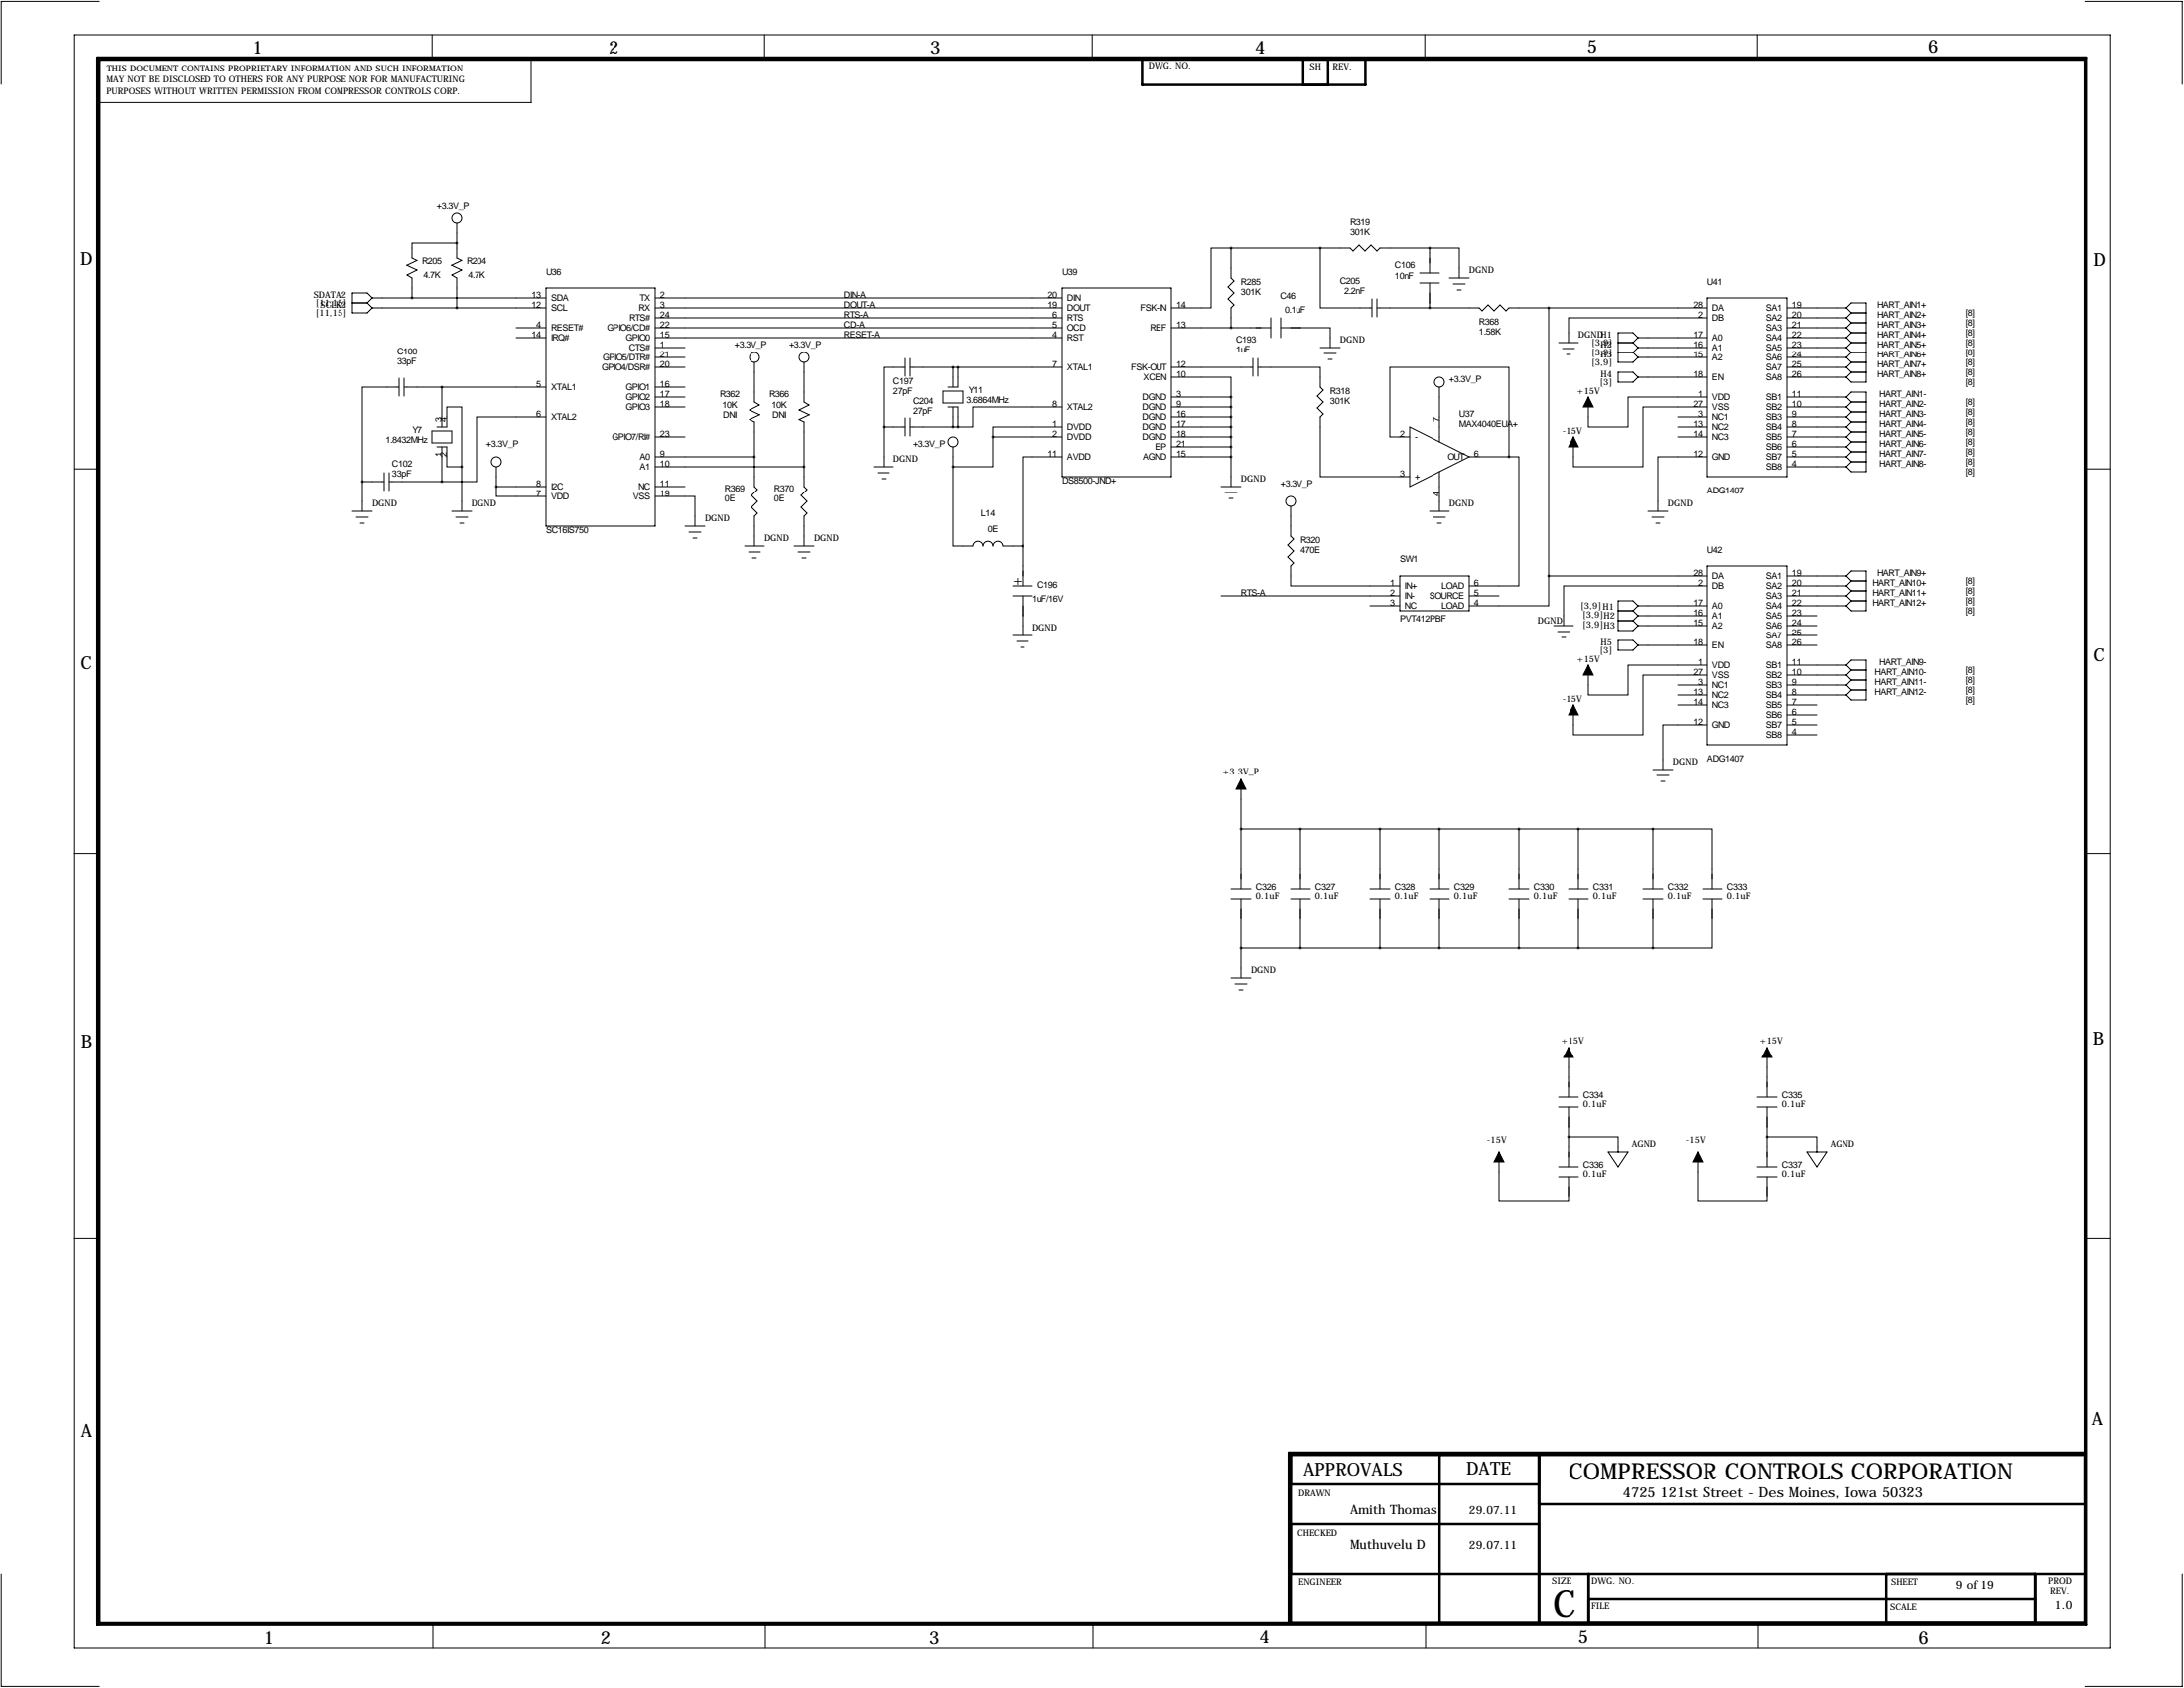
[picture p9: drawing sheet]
<svg xmlns="http://www.w3.org/2000/svg" width="559mm" height="432mm" viewBox="0 0 559 432" stroke-linecap="round" stroke-linejoin="round" font-family="sans-serif">
<g fill="none" stroke="#000" stroke-width=".25">
<path d="M19.1 8.9h520.7v412.7h-520.7zM25.5 .4h-25.2v21.2M110.5 8.9v6.3M143.1 15.2h-7.2v11.1h-110.9M195.6 8.9v6.3M279.5 8.9v6.3M364.5 8.9v6.3M449.6 8.9v6.3M533.5 .4h24.8v21.2M116.8 57.1v8.9l1.3 .6-2.6 1.3 2.6 1.2-2.5 1.3 1.2 .7v7.6M90.2 77.5h3.8M94 77.5l1.2 1.2"/>
<path d="M95.2 76.2h44.5M95.2 78.7h44.5M95.2 76.2l-1.2 1.3M95.2 76.2l-1.2-1.3h-3.8v5.1h3.8l1.2-1.3M116.8 62.2h-11.4v3.8l1.3 .6-2.6 1.3 2.6 1.2-2.6 1.3 1.3 .7v5.1M139.7 73.7h27.9v60.9h-27.9zM167.6 76.2h104.2M167.6 78.7h104.2M271.8 73.7h27.9v48.2h-27.9zM315 63.5h-5.1v15.2h-10.2M315 63.5h30.4l.8 .8 1.5-1.6 1.5 1.6 1.6-1.6 1.5 1.6 .8-.8h12.7M315 63.5v7.6l.7 .8-1.5 1.5 1.5 1.5-1.5 1.6 1.5 1.5-.7 .7v5.1"/>
<path d="M337.8 63.5v15.2h13.2M351 76.5v4.5M352.3 78.7h26.2l.7 .8 1.5-1.5 1.6 1.5 1.5-1.5 1.5 1.5 .8-.8h50.8M352.3 76.5v4.5M363.2 69.8h5.1M363.2 72.4h5.1M365.8 63.5h7.6v7.6M365.8 63.5v6.3M365.8 72.4v6.3M370.8 71.1h5.1M371.9 72.6h3M372.9 74.2h1"/>
<path d="M396.2 78.7v68.6M436.9 76.2h20.3v45.7h-20.3zM457.2 78.7h15.2M472.4 78.7l1.3-1.2h3.8v20.3h-3.8l-1.3-1.3M472.4 78.7l1.3 1.3M102.1 99.1h-9.4v24.1M102.1 96.8v4.5M103.4 99.1h36.3M103.4 96.8v4.5M113 99.1v10.1M132.1 83.8h7.6M132.1 86.4h7.6"/>
<path d="M167.6 91.4h7.7M167.6 88.9h7.7M167.6 83.8h104.2M167.6 81.3h104.2M167.6 99.1h7.7M167.6 86.4h104.2M167.6 94h7.7M193 92.7v10.2l1.3 .7-2.5 1.3 2.6 1.2-2.6 1.2 1.2 .6v16.6l.8 .7-1.5 1.5 1.5 1.6-1.5 1.5 1.5 1.5-.8 .8v7.6M205.7 92.7v10.2l1.3 .7-2.5 1.3 2.6 1.2-2.6 1.2 1.2 .6v16.6l.8 .7-1.5 1.5 1.5 1.6-1.5 1.5 1.5 1.5-.8 .8v7.6M231.6 94h-5.5v15.2M231.6 91.7v4.6M232.9 94h38.9"/>
<path d="M232.9 91.7v4.6M243.8 94v5.1M245.1 94v5.1h-2.5M299.7 96.5h15.3v5.1M299.7 83.8h25.4M299.7 94h20.8M320.5 91.7v4.6M321.8 94h16v5.1l.8 .7-1.5 1.5 1.5 1.6-1.5 1.5 1.5 1.5-.8 .8v15.2h22.9M321.8 91.7v4.6M325.1 81.3v5.1M327.7 83.8h12.7v5.1M327.7 81.3v5.1"/>
<path d="M337.8 88.9h5.1M338.8 90.4h3.1M339.9 91.9h1M368.3 99.1v13.9M398.8 87.6h5.1M399.8 89.2h3M400.8 90.7h1M414 87.6h3.8M414 90.2h3.8M414 95.2h3.8l1.3 1.3-1.3 1.3h-3.8zM417.8 87.6l1.3 1.3M417.8 90.2l1.3 1.2"/>
<path d="M419.1 91.4h17.8M419.1 88.9h17.8M419.1 86.4h17.8M419.1 96.5h17.8M419.1 86.4l-1.3-1.3h-3.8v7.6h3.8l1.3-1.3M419.1 88.9l-1.3 1.3M419.1 86.4l-1.3 1.2M436.9 81.3h-35.6v6.3M457.2 91.4h15.2M457.2 88.9h15.2M457.2 83.8h15.2M457.2 81.3h15.2"/>
<path d="M457.2 86.4h15.2M457.2 94h15.2M457.2 96.5h15.2M472.4 81.3l1.3 1.3M472.4 83.8l1.3 1.3M472.4 86.4l1.3 1.2M472.4 88.9l1.3 1.3M472.4 91.4l1.3 1.3M472.4 94l1.3 1.2M473.7 80h3.8M473.7 82.6h3.8M473.7 80l-1.3 1.3"/>
<path d="M473.7 85.1h3.8M473.7 82.6l-1.3 1.2M473.7 87.6h3.8M473.7 85.1l-1.3 1.3M473.7 90.2h3.8M473.7 87.6l-1.3 1.3M473.7 92.7h3.8M473.7 90.2l-1.3 1.2M473.7 95.2h3.8M473.7 92.7l-1.3 1.3M473.7 95.2l-1.3 1.3M19.2 119.9h6.4"/>
<path d="M110.5 110.2h5.1v3.1h-5.1zM111.8 109.2h2.5v-5.1h3.8v15.3M111.8 114.3h2.5v5.1h3.8M113 114.3v8.9M118.1 119.4v11.4M127 119.4v5.1M139.7 106.7h-17.8v16.5h-8.9M167.6 116.8h25.4M167.6 119.4h38.1M167.6 111.8h7.7M167.6 101.6h7.7M167.6 104.1h7.7"/>
<path d="M223.5 119.4h5.1M226.1 109.2h5.5M226.1 109.2v10.2M231.6 106.9v4.6M232.9 109.2h12.2M232.9 106.9v4.6M241.3 100.1h5.1v3h-5.1zM242.6 104.1h2.5v5.1M243.8 119.4v20.3h5.1a1.27 1.27 0 0 1 1.3-1.2 1.27 1.27 0 0 1 1.3 1.2 1.27 1.27 0 0 1 1.2-1.2 1.27 1.27 0 0 1 1.3 1.2 1.27 1.27 0 0 1 1.3-1.2 1.27 1.27 0 0 1 1.2 1.2h5.1M243.8 104.1v5.1M243.8 114.3v5.1M254 111.8v7.6h-10.2"/>
<path d="M254 111.8h17.8M271.8 109.2h-17.8v2.6M271.8 116.8h-10.2v22.9M271.8 104.1h-22.9v5.1h-3.8M299.7 106.7h15.3M299.7 116.8h15.3M299.7 111.8h15.3M299.7 101.6h15.3M299.7 104.1h15.3M299.7 109.2h15.3M299.7 114.3h15.3M315 101.6v22.9"/>
<path d="M360.7 111.8h-5.1v-17.8h30.5v22.8M360.7 109.2l15.2 7.6-15.2 7.7zM375.9 116.8h10.2M386.1 116.8h2.5v33.1h-12.7M406.4 101.6v7.6h10.2v-7.6h20.3M429.3 106.7h7.6M429.3 111.8h7.6M429.3 109.2h7.6M436.9 104.1h-16.5v15.3h-17.8v-7.6M436.9 116.8h-12.7v14M457.2 106.7h15.2M457.2 116.8h15.2"/>
<path d="M457.2 119.4h15.2M457.2 111.8h15.2M457.2 101.6h15.2M457.2 104.1h15.2M457.2 109.2h15.2M457.2 114.3h15.2M472.4 101.6l1.3-1.3h3.8v20.3h-3.8l-1.3-1.2M472.4 101.6l1.3 1.3M472.4 104.1l1.3 1.3M472.4 106.7l1.3 1.2M472.4 109.2l1.3 1.3M472.4 111.8l1.3 1.2"/>
<path d="M472.4 114.3l1.3 1.3M472.4 116.8l1.3 1.3M473.7 102.9h3.8M473.7 105.4h3.8M473.7 102.9l-1.3 1.2M473.7 107.9h3.8M473.7 105.4l-1.3 1.3M473.7 110.5h3.8M473.7 107.9l-1.3 1.3M473.7 113h3.8M473.7 110.5l-1.3 1.3M473.7 115.6h3.8"/>
<path d="M473.7 113l-1.3 1.3M473.7 118.1h3.8M473.7 115.6l-1.3 1.2M473.7 118.1l-1.3 1.3M533.4 119.9h6.4M90.2 130.8h5M91.2 132.3h3M92.2 133.9h1M92.7 123.2h5.6M92.7 123.2v7.6M98.3 120.9v4.6M99.6 123.2h13.4"/>
<path d="M99.6 120.9v4.6M115.6 130.8h5M116.6 132.3h3M117.6 133.9h1M127 124.5v2.5h12.7M127 124.5h12.7M167.6 127h10.2v7.6M167.6 124.5h7.7M175.3 134.6h5M176.3 136.1h3M177.3 137.7h1M190.5 139.7h5.1"/>
<path d="M203.2 139.7h5.1M224.5 120.9h3.1M225.6 122.4h1M261.6 139.7v10.2M312.4 124.5h5.1M313.4 126h3.1M314.5 127.5h1M330.2 129.5v7.7l.8 .7-1.6 1.5 1.6 1.6-1.6 1.5 1.6 1.5-.8 .8v5.1h27.9M365.8 130.8h5M366.8 132.3h3M367.8 133.9h1M368.3 120.6v10.2"/>
<path d="M421.6 130.8h5.1M422.7 132.3h3M423.7 133.9h1M191.5 141.2h3.1M192.5 142.7h1M204.2 141.2h3.1M205.2 142.7h1M259.1 149.9h5.1M259.1 152.4h5.1M261.6 152.4v10.2M312.4 152.4h45.7M350.5 154.9h7.6"/>
<path d="M358.1 147.3h17.8v8.9h-17.8zM375.9 152.4h7.6M396.2 147.3v7.6h-20.3M396.2 147.3h40.7M414 156.2h3.8M414 158.8h3.8M417.8 156.2l1.3 1.3M417.8 158.8l1.3 1.2M419.1 154.9h17.8M419.1 157.5h17.8M419.1 154.9l-1.3-1.2h-3.8v7.6h3.8l1.3-1.3M419.1 154.9l-1.3 1.3"/>
<path d="M419.1 157.5l-1.3 1.3M436.9 149.9h-36.9v10.1M436.9 144.8h20.3v45.7h-20.3zM457.2 147.3h15.2M457.2 149.9h15.2M457.2 154.9h15.2M457.2 152.4h15.2M457.2 157.5h7.6M472.4 147.3l1.3-1.3h3.8v10.2h-3.8l-1.3-1.3M472.4 147.3l1.3 1.3M472.4 149.9l1.3 1.2M472.4 152.4l1.3 1.3"/>
<path d="M473.7 148.6h3.8M473.7 151.1h3.8M473.7 148.6l-1.3 1.3M473.7 153.7h3.8M473.7 151.1l-1.3 1.3M473.7 153.7l-1.3 1.2M259.1 162.6h5.1M260.1 164.1h3M261.1 165.6h1M397.5 160h5.1M398.5 161.5h3.1M399.5 163.1h1.1"/>
<path d="M406.4 170.2v7.6h10.2v-7.6h20.3M414 163.8h3.8l1.3 1.3-1.3 1.3h-3.8zM419.1 165.1h17.8M419.1 160h17.8M429.3 175.3h7.6M429.3 177.8h7.6M436.9 172.7h-16.5v15.3h-17.8v-7.7M457.2 165.1h7.6M457.2 170.2h15.2M457.2 160h7.6M457.2 162.6h7.6M457.2 172.7h15.2"/>
<path d="M457.2 175.3h15.2M457.2 177.8h15.2M472.4 170.2l1.3-1.3h3.8v10.2h-3.8l-1.3-1.3M472.4 170.2l1.3 1.2M472.4 172.7l1.3 1.3M472.4 175.3l1.3 1.2M473.7 171.4h3.8M473.7 174h3.8M473.7 171.4l-1.3 1.3M473.7 176.5h3.8M473.7 174l-1.3 1.3M473.7 176.5l-1.3 1.3"/>
<path d="M317.5 199.4v27.9M422.9 196.8h5.1M423.9 198.4h3.1M424.9 199.9h1.1M429.3 180.3h7.6M436.9 185.4h-11.5v11.4M457.2 185.4h7.6M457.2 180.3h7.6M457.2 182.9h7.6M457.2 188h7.6M19 218.3h6.5M317.5 212.1h105.4"/>
<path d="M332.7 212.1v15.2M353.1 212.1v15.2M368.3 212.1v15.2M388.6 212.1v15.2M403.9 212.1v15.2M422.9 212.1h15.2v15.2M422.9 212.1v15.2M533.3 218.3h6.4M315 227.3h5M315 229.9h5M317.5 229.9v20.3M330.2 227.3h5.1"/>
<path d="M330.2 229.9h5.1M332.7 229.9v12.7M350.5 227.3h5.1M350.5 229.9h5.1M353.1 229.9v12.7M365.8 227.3h5M365.8 229.9h5M368.3 229.9v12.7M386.1 227.3h5.1M386.1 229.9h5.1M388.6 229.9v12.7M401.3 227.3h5.1"/>
<path d="M401.3 229.9h5.1M403.9 229.9v12.7M420.4 227.3h5M420.4 229.9h5M422.9 229.9v12.7M435.6 227.3h5.1M435.6 229.9h5.1M438.1 229.9v12.7h-15.2M315 250.2h5M316 251.7h3M317 253.2h1M317.5 242.6h35.6"/>
<path d="M353.1 242.6h15.2M368.3 242.6h20.3M388.6 242.6h34.3M401.3 268v12.7M452.1 268v12.7M383.5 294.6v12.7h17.8v-6.3M398.8 280.7h5.1M398.8 283.2h5.1M398.8 298.4h5.1M401.3 290.8h12.7v3.8M401.3 283.2v15.2M411.5 294.6h5.1l-2.6 3.8z"/>
<path d="M434.3 294.6v12.7h17.8v-6.3M449.6 280.7h5.1M449.6 283.2h5.1M449.6 298.4h5.1M452.1 290.8h12.7v3.8M452.1 283.2v15.2M462.3 294.6h5.1l-2.6 3.8zM19 316.8h6.5M398.8 301h5.1M449.6 301h5.1M533.3 316.8h6.4M.3 402.6v28.8h25.2"/>
<path d="M110.7 415.3v6.3M195.8 415.3v6.3M279.7 415.3v6.3M364.7 415.3v6.3M449.8 415.3v6.3M558.3 402.6v28.8h-24.8"/>
<circle cx="116.8" cy="55.9" r="1.27"/>
<circle cx="193" cy="91.4" r="1.27"/>
<circle cx="205.7" cy="91.4" r="1.27"/>
<circle cx="368.3" cy="97.8" r="1.27"/>
<circle cx="127" cy="118.1" r="1.27"/>
<circle cx="243.8" cy="113" r="1.27"/>
<circle cx="330.2" cy="128.3" r="1.27"/>
</g>
<g fill="none" stroke="#000" stroke-width=".63">
<path d="M24.9 14.7h508.8v401h-508.8zM25.5 15.2h508v400.1h-508zM292.2 15h57.2v6.7h-57.2zM333.5 21.7v-6.7h6.3v6.7M330.3 379.7h63.5M368.4 372.1v43.2M393.8 372.1v43.2M533.5 372.1h-203.2v43.2M533.5 371.6h-203.8v43.7M330.3 389.9h63.5M393.8 384.8h139.7M330.3 402.6h203.2"/>
<path d="M406.5 402.6v12.7M406.5 408.9h114.3M482.7 402.6v12.7M520.8 402.6v12.7"/>
</g>
<path d="M402.6 111.8l1.3 2.5h-2.6zM406.4 101.6l1.3 2.5h-2.6zM406.4 170.2l1.3 2.5h-2.6zM317.5 199.4l1.3 2.5h-2.6zM402.6 180.3l1.3 2.6h-2.6zM401.3 268l1.3 2.5h-2.6zM452.1 268l1.3 2.5h-2.6zM383.5 294.6l1.3 2.6h-2.5zM434.3 294.6l1.3 2.6h-2.5z" fill="#000" stroke="#000" stroke-width=".25"/>
<path d="M243.8 94a.05 .05 0 0 0 .1 0 .05 .05 0 0 0-.1 0zM314.9 83.8a.05 .05 0 0 0 .1 0 .05 .05 0 0 0-.1 0zM314.9 63.5a.05 .05 0 0 0 .1 0 .05 .05 0 0 0-.1 0zM365.7 78.7a.05 .05 0 0 0 .1 0 .05 .05 0 0 0-.1 0zM205.7 119.4a.05 .05 0 0 0 .1 0 .05 .05 0 0 0-.1 0zM243.8 109.2a.05 .05 0 0 0 .1 0 .05 .05 0 0 0-.1 0zM193 116.8a.05 .05 0 0 0 .1 0 .05 .05 0 0 0-.1 0zM314.9 111.8a.05 .05 0 0 0 .1 0 .05 .05 0 0 0-.1 0zM314.9 116.8a.05 .05 0 0 0 .1 0 .05 .05 0 0 0-.1 0zM314.9 106.7a.05 .05 0 0 0 .1 0 .05 .05 0 0 0-.1 0zM314.9 104.1a.05 .05 0 0 0 .1 0 .05 .05 0 0 0-.1 0zM314.9 109.2a.05 .05 0 0 0 .1 0 .05 .05 0 0 0-.1 0zM314.9 101.6a.05 .05 0 0 0 .1 0 .05 .05 0 0 0-.1 0zM243.8 119.4a.05 .05 0 0 0 .1 0 .05 .05 0 0 0-.1 0zM365.7 63.5a.05 .05 0 0 0 .1 0 .05 .05 0 0 0-.1 0zM226 109.2a.05 .05 0 0 0 .1 0 .05 .05 0 0 0-.1 0zM396.2 78.7a.05 .05 0 0 0 .1 0 .05 .05 0 0 0-.1 0zM396.2 147.3a.05 .05 0 0 0 .1 0 .05 .05 0 0 0-.1 0zM113 99.1a.05 .05 0 0 0 .1 0 .05 .05 0 0 0-.1 0zM113 123.2a.05 .05 0 0 0 .1 0 .05 .05 0 0 0-.1 0zM116.8 62.2a.05 .05 0 0 0 .1 0 .05 .05 0 0 0-.1 0zM116.8 78.7a.05 .05 0 0 0 .1 0 .05 .05 0 0 0-.1 0zM314.9 114.3a.05 .05 0 0 0 .1 0 .05 .05 0 0 0-.1 0zM353 212.1a.05 .05 0 0 0 .1 0 .05 .05 0 0 0-.1 0zM332.7 212.1a.05 .05 0 0 0 .1 0 .05 .05 0 0 0-.1 0zM353 242.6a.05 .05 0 0 0 .1 0 .05 .05 0 0 0-.1 0zM332.7 242.6a.05 .05 0 0 0 .1 0 .05 .05 0 0 0-.1 0zM403.8 212.1a.05 .05 0 0 0 .1 0 .05 .05 0 0 0-.1 0zM403.8 242.6a.05 .05 0 0 0 .1 0 .05 .05 0 0 0-.1 0z" fill="#000" stroke="#000" stroke-width=".63"/>
<text font-size="9.6" x="397.3" y="413.5">C</text>
<text font-size="5.9" x="401.4" y="378.6">COMPRESSOR CONTROLS CORPORATION</text>
<g font-size="4.6">
<text x="64.6" y="13.7">1</text>
<text x="155.8" y="13.7">2</text>
<text x="238" y="13.7">3</text>
<text x="321.1" y="13.7">4</text>
<text x="406.1" y="13.5">5</text>
<text x="493.3" y="13.5">6</text>
<text x="20.6" y="67.9">D</text>
<text x="535.6" y="68.1">D</text>
<text x="20.7" y="171.1">C</text>
<text x="535.5" y="169.2">C</text>
<text x="20.8" y="268.1">B</text>
<text x="535.4" y="267.2">B</text>
<text x="535.2" y="364.5">A</text>
<text x="20.8" y="367.5">A</text>
<text x="333.6" y="377.4">APPROVALS</text>
<text x="375.2" y="377.2">DATE</text>
<text x="67.5" y="420.6">1</text>
<text x="153.6" y="420.6">2</text>
<text x="237.8" y="420.6">3</text>
<text x="322.2" y="420.5">4</text>
<text x="403.9" y="420.4">5</text>
<text x="490.9" y="420.6">6</text>
</g>
<g font-size="3.6">
<text x="259.1" y="149.6">+</text>
<text x="415.3" y="383">4725 121st Street - Des Moines, Iowa 50323</text>
</g>
<g font-size="3.3">
<text x="345.4" y="387.3">Amith Thomas</text>
<text x="345.4" y="396.2">Muthuvelu D</text>
</g>
<g font-size="3">
<text x="375.9" y="387.3">29.07.11</text>
<text x="375.9" y="396.2">29.07.11</text>
<text x="500.4" y="406.4">9 of 19</text>
<text x="525.8" y="411.5">1.0</text>
</g>
<g font-size="2.3">
<text x="293.8" y="17.6">DWG. NO.</text>
<text x="335.2" y="17.7">SH</text>
<text x="341" y="17.7">REV.</text>
<text x="27.3" y="21.1">MAY NOT BE DISCLOSED TO OTHERS FOR ANY PURPOSE NOR FOR MANUFACTURING</text>
<text x="27.4" y="18.3">THIS DOCUMENT CONTAINS PROPRIETARY INFORMATION AND SUCH INFORMATION</text>
<text x="27.3" y="24.2">PURPOSES WITHOUT WRITTEN PERMISSION FROM COMPRESSOR CONTROLS CORP.</text>
<text x="111.8" y="53.3">+3.3V_P</text>
<text x="345.4" y="57.7">R319</text>
<text x="345.4" y="60.2">301K</text>
<text x="108" y="67.6">R205</text>
<text x="108.3" y="71.1">4.7K</text>
<text x="119.4" y="67.6">R204</text>
<text x="119.7" y="71.1">4.7K</text>
<text x="139.7" y="70.4">U36</text>
<text x="271.8" y="70.4">U39</text>
<text x="356.9" y="68.6">C106</text>
<text x="356.9" y="71.4">10nF</text>
<text x="375.9" y="69.8">DGND</text>
<text x="80.2" y="76.2">SDATA2</text>
<text x="136.1" y="76.2">13</text>
<text x="141" y="77">SDA</text>
<text x="163.7" y="77">TX</text>
<text x="168.9" y="76.2">2</text>
<text x="215.9" y="76.2">DIN-A</text>
<text x="268.1" y="76.2">20</text>
<text x="273" y="77">DIN</text>
<text x="317.5" y="72.9">R285</text>
<text x="317.5" y="75.4">301K</text>
<text x="327.5" y="76.5">C46</text>
<text x="342.8" y="72.7">C205</text>
<text x="344" y="75.2">2.2nF</text>
<text x="436.9" y="72.9">U41</text>
<text x="80.7" y="78.3">[11,15]</text>
<text x="80.7" y="80.9">[11,15]</text>
<text x="81.9" y="78.7">SCLK2</text>
<text x="136.1" y="78.7">12</text>
<text x="137.2" y="83.8">4</text>
<text x="141" y="79.5">SCL</text>
<text x="161.1" y="82">RTS#</text>
<text x="163.5" y="79.5">RX</text>
<text x="168.9" y="78.7">3</text>
<text x="168.9" y="81.3">24</text>
<text x="168.9" y="83.8">22</text>
<text x="215.9" y="81.3">RTS-A</text>
<text x="215.9" y="78.7">DOUT-A</text>
<text x="215.9" y="83.8">CD-A</text>
<text x="268.1" y="78.7">19</text>
<text x="269.3" y="81.3">6</text>
<text x="269.3" y="83.8">5</text>
<text x="273" y="82">RTS</text>
<text x="273" y="79.5">DOUT</text>
<text x="291.7" y="79.5">FSK-IN</text>
<text x="301" y="83.8">13</text>
<text x="301" y="78.7">14</text>
<text x="328.7" y="80">0.1uF</text>
<text x="378.5" y="83.1">R368</text>
<text x="433.2" y="78.7">28</text>
<text x="434.4" y="81.3">2</text>
<text x="438.1" y="79.5">DA</text>
<text x="438.1" y="82">DB</text>
<text x="451.8" y="79.5">SA1</text>
<text x="451.8" y="82">SA2</text>
<text x="458.5" y="78.7">19</text>
<text x="458.5" y="81.3">20</text>
<text x="458.5" y="83.8">21</text>
<text x="480.4" y="78.7">HART_AIN1+</text>
<text x="480.4" y="81.3">HART_AIN2+</text>
<text x="480.4" y="83.8">HART_AIN3+</text>
<text x="502.9" y="80.8">[8]</text>
<text x="502.9" y="83.3">[8]</text>
<text x="136.1" y="86.4">14</text>
<text x="141" y="84.6">RESET#</text>
<text x="141" y="87.1">IRQ#</text>
<text x="155.3" y="84.6">GPIO6/CD#</text>
<text x="160.2" y="87.1">GPIO0</text>
<text x="161" y="89.7">CTS#</text>
<text x="168.9" y="88.9">1</text>
<text x="168.9" y="86.4">15</text>
<text x="188" y="88.9">+3.3V_P</text>
<text x="201.9" y="88.9">+3.3V_P</text>
<text x="215.9" y="86.4">RESET-A</text>
<text x="269.3" y="86.4">4</text>
<text x="273" y="87.1">RST</text>
<text x="273" y="84.6">OCD</text>
<text x="294.2" y="84.6">REF</text>
<text x="316.2" y="87.6">C193</text>
<text x="342.9" y="87.6">DGND</text>
<text x="378.5" y="85.6">1.58K</text>
<text x="403.9" y="86.4">DGNDH1</text>
<text x="407.2" y="88.5">[3,9]</text>
<text x="409.6" y="88.9">H2</text>
<text x="433.2" y="86.4">17</text>
<text x="433.2" y="88.9">16</text>
<text x="438.1" y="87.1">A0</text>
<text x="438.1" y="89.7">A1</text>
<text x="451.8" y="84.6">SA3</text>
<text x="451.8" y="87.1">SA4</text>
<text x="451.8" y="89.7">SA5</text>
<text x="458.5" y="86.4">22</text>
<text x="458.5" y="88.9">23</text>
<text x="480.4" y="86.4">HART_AIN4+</text>
<text x="480.4" y="88.9">HART_AIN5+</text>
<text x="502.9" y="85.9">[8]</text>
<text x="502.9" y="88.4">[8]</text>
<text x="101.6" y="90.7">C100</text>
<text x="101.6" y="93.2">33pF</text>
<text x="154" y="94.7">GPIO4/DSR#</text>
<text x="154.2" y="92.2">GPIO5/DTR#</text>
<text x="168.9" y="91.4">21</text>
<text x="168.9" y="94">20</text>
<text x="269.3" y="94">7</text>
<text x="273" y="94.7">XTAL1</text>
<text x="289.4" y="94.7">FSK-OUT</text>
<text x="301" y="94">12</text>
<text x="316.2" y="90.2">1uF</text>
<text x="407.2" y="91">[3,9]</text>
<text x="407.2" y="93.6">[3,9]</text>
<text x="409.6" y="91.4">H3</text>
<text x="433.2" y="91.4">15</text>
<text x="438.1" y="92.2">A2</text>
<text x="451.8" y="92.2">SA6</text>
<text x="451.8" y="94.7">SA7</text>
<text x="458.5" y="91.4">24</text>
<text x="458.5" y="94">25</text>
<text x="480.4" y="91.4">HART_AIN6+</text>
<text x="480.4" y="94">HART_AIN7+</text>
<text x="502.9" y="90.9">[8]</text>
<text x="502.9" y="93.5">[8]</text>
<text x="137.2" y="99.1">5</text>
<text x="141" y="99.8">XTAL1</text>
<text x="160.2" y="99.8">GPIO1</text>
<text x="168.9" y="99.1">16</text>
<text x="168.9" y="101.6">17</text>
<text x="184.2" y="101.6">R362</text>
<text x="196.9" y="101.6">R366</text>
<text x="228.6" y="98.3">C197</text>
<text x="228.6" y="100.8">27pF</text>
<text x="247.9" y="100.6">Y11</text>
<text x="292.5" y="97.3">XCEN</text>
<text x="301" y="101.6">3</text>
<text x="301" y="96.5">10</text>
<text x="340.4" y="100.8">R318</text>
<text x="370.8" y="97.8">+3.3V_P</text>
<text x="403.6" y="100.8">+15V</text>
<text x="409.3" y="98.6">[3]</text>
<text x="409.6" y="96.5">H4</text>
<text x="433.2" y="96.5">18</text>
<text x="434.4" y="101.6">1</text>
<text x="438.1" y="97.3">EN</text>
<text x="451.8" y="97.3">SA8</text>
<text x="458.5" y="96.5">26</text>
<text x="458.5" y="101.6">11</text>
<text x="480.4" y="96.5">HART_AIN8+</text>
<text x="480.9" y="101.6">HART_AIN1-</text>
<text x="502.9" y="96">[8]</text>
<text x="502.9" y="98.6">[8]</text>
<text x="113" y="108" transform="rotate(-90 113 108)">3</text>
<text x="114.3" y="108" transform="rotate(-90 114.3 108)">4</text>
<text x="137.2" y="106.7">6</text>
<text x="141" y="107.4">XTAL2</text>
<text x="160.2" y="102.4">GPIO2</text>
<text x="160.2" y="104.9">GPIO3</text>
<text x="168.9" y="104.1">18</text>
<text x="184.8" y="104.4">10K</text>
<text x="185" y="106.9">DNI</text>
<text x="197.5" y="104.4">10K</text>
<text x="197.7" y="106.9">DNI</text>
<text x="233.7" y="103.4">C204</text>
<text x="233.7" y="105.9">27pF</text>
<text x="247.3" y="103.1">3.6864MHz</text>
<text x="269.3" y="104.1">8</text>
<text x="273" y="104.9">XTAL2</text>
<text x="292.3" y="102.4">DGND</text>
<text x="292.3" y="104.9">DGND</text>
<text x="292.3" y="107.4">DGND</text>
<text x="301" y="104.1">9</text>
<text x="301" y="106.7">16</text>
<text x="340.4" y="103.4">301K</text>
<text x="368.3" y="108" transform="rotate(-90 368.3 108)">7</text>
<text x="373.4" y="106.7">U37</text>
<text x="433.2" y="104.1">27</text>
<text x="434.4" y="106.7">3</text>
<text x="438.1" y="102.4">VDD</text>
<text x="438.1" y="107.4">NC1</text>
<text x="438.1" y="104.9">VSS</text>
<text x="451.8" y="102.4">SB1</text>
<text x="451.8" y="104.9">SB2</text>
<text x="451.8" y="107.4">SB3</text>
<text x="458.5" y="104.1">10</text>
<text x="458.5" y="106.7">9</text>
<text x="480.9" y="104.1">HART_AIN2-</text>
<text x="480.9" y="106.7">HART_AIN3-</text>
<text x="502.9" y="103.6">[8]</text>
<text x="502.9" y="106.2">[8]</text>
<text x="98.7" y="113.3">1.8432MHz</text>
<text x="105.6" y="110.8">Y7</text>
<text x="156.6" y="112.5">GPIO7/RI#</text>
<text x="168.9" y="111.8">23</text>
<text x="269.3" y="111.8">2</text>
<text x="269.3" y="109.2">1</text>
<text x="273" y="112.5">DVDD</text>
<text x="273" y="110">DVDD</text>
<text x="292.3" y="110">DGND</text>
<text x="292.3" y="112.5">DGND</text>
<text x="301" y="109.2">17</text>
<text x="301" y="111.8">18</text>
<text x="358.2" y="111.8">2</text>
<text x="361.9" y="112.5">-</text>
<text x="373.4" y="109.2">MAX4040EUA+</text>
<text x="399.8" y="111">-15V</text>
<text x="433.2" y="109.2">13</text>
<text x="433.2" y="111.8">14</text>
<text x="438.1" y="110">NC2</text>
<text x="438.1" y="112.5">NC3</text>
<text x="451.8" y="110">SB4</text>
<text x="451.8" y="112.5">SB5</text>
<text x="458.5" y="109.2">8</text>
<text x="458.5" y="111.8">7</text>
<text x="480.9" y="109.2">HART_AIN4-</text>
<text x="480.9" y="111.8">HART_AIN5-</text>
<text x="502.9" y="108.7">[8]</text>
<text x="502.9" y="111.3">[8]</text>
<text x="502.9" y="113.8">[8]</text>
<text x="100.3" y="119.4">C102</text>
<text x="113" y="116.8" transform="rotate(-90 113 116.8)">1</text>
<text x="114.3" y="116.8" transform="rotate(-90 114.3 116.8)">2</text>
<text x="124.5" y="114.3">+3.3V_P</text>
<text x="163.7" y="117.6">A0</text>
<text x="168.9" y="116.8">9</text>
<text x="168.9" y="119.4">10</text>
<text x="228.6" y="118.1">DGND</text>
<text x="233.7" y="114.3">+3.3V_P</text>
<text x="268.1" y="116.8">11</text>
<text x="273" y="117.6">AVDD</text>
<text x="292.4" y="117.6">AGND</text>
<text x="295.6" y="115.1">EP</text>
<text x="301" y="116.8">15</text>
<text x="301" y="114.3">21</text>
<text x="370.4" y="117.6">OUT</text>
<text x="377.2" y="116.8">6</text>
<text x="433.2" y="116.8">12</text>
<text x="438.1" y="117.6">GND</text>
<text x="451.8" y="115.1">SB6</text>
<text x="451.8" y="117.6">SB7</text>
<text x="458.5" y="114.3">6</text>
<text x="458.5" y="116.8">5</text>
<text x="458.5" y="119.4">4</text>
<text x="480.9" y="114.3">HART_AIN6-</text>
<text x="480.9" y="116.8">HART_AIN7-</text>
<text x="480.9" y="119.4">HART_AIN8-</text>
<text x="502.9" y="116.3">[8]</text>
<text x="502.9" y="118.9">[8]</text>
<text x="100.3" y="121.9">33pF</text>
<text x="137.2" y="124.5">8</text>
<text x="141" y="125.2">I2C</text>
<text x="163.3" y="125.2">NC</text>
<text x="163.7" y="120.1">A1</text>
<text x="168.9" y="124.5">11</text>
<text x="185.4" y="125.7">R369</text>
<text x="198.1" y="125.7">R370</text>
<text x="271.8" y="123.7">DS8500-JND+</text>
<text x="317.5" y="123.2">DGND</text>
<text x="327.7" y="124.5">+3.3V_P</text>
<text x="358.2" y="121.9">3</text>
<text x="361.9" y="122.7">+</text>
<text x="451.8" y="120.1">SB8</text>
<text x="502.9" y="121.4">[8]</text>
<text x="95.2" y="129.5">DGND</text>
<text x="120.6" y="129.5">DGND</text>
<text x="137.2" y="127">7</text>
<text x="141" y="127.8">VDD</text>
<text x="162" y="127.8">VSS</text>
<text x="168.9" y="127">19</text>
<text x="185.4" y="128.3">0E</text>
<text x="198.1" y="128.3">0E</text>
<text x="368.3" y="126.9" transform="rotate(-90 368.3 126.9)">4</text>
<text x="370.8" y="129.5">DGND</text>
<text x="426.7" y="129.5">DGND</text>
<text x="436.9" y="126.2">ADG1407</text>
<text x="139.7" y="136.4">SC16IS750</text>
<text x="180.3" y="133.4">DGND</text>
<text x="251" y="132.1">L14</text>
<text x="252.7" y="136.2">0E</text>
<text x="195.6" y="138.4">DGND</text>
<text x="208.3" y="138.4">DGND</text>
<text x="332.7" y="138.9">R320</text>
<text x="332.7" y="141.5">470E</text>
<text x="358.1" y="143.8">SW1</text>
<text x="436.9" y="141.5">U42</text>
<text x="355.7" y="149.9">1</text>
<text x="377.2" y="149.9">6</text>
<text x="433.2" y="147.3">28</text>
<text x="434.4" y="149.9">2</text>
<text x="438.1" y="148.1">DA</text>
<text x="451.8" y="148.1">SA1</text>
<text x="458.5" y="147.3">19</text>
<text x="458.5" y="149.9">20</text>
<text x="479.2" y="149.9">HART_AIN10+</text>
<text x="480.4" y="147.3">HART_AIN9+</text>
<text x="502.9" y="149.4">[8]</text>
<text x="264.2" y="153.9">1uF/16V</text>
<text x="265.4" y="150.4">C196</text>
<text x="317.5" y="152.4">RTS-A</text>
<text x="355.7" y="152.4">2</text>
<text x="355.7" y="154.9">3</text>
<text x="359.4" y="150.6">IN+</text>
<text x="359.4" y="153.2">IN-</text>
<text x="359.4" y="155.7">NC</text>
<text x="365.7" y="153.2">SOURCE</text>
<text x="368.9" y="150.6">LOAD</text>
<text x="368.9" y="155.7">LOAD</text>
<text x="377.2" y="154.9">4</text>
<text x="377.2" y="152.4">5</text>
<text x="404.4" y="155.8">[3,9] H1</text>
<text x="433.2" y="154.9">17</text>
<text x="438.1" y="150.6">DB</text>
<text x="438.1" y="155.7">A0</text>
<text x="451.8" y="150.6">SA2</text>
<text x="451.8" y="153.2">SA3</text>
<text x="451.8" y="155.7">SA4</text>
<text x="458.5" y="152.4">21</text>
<text x="458.5" y="154.9">22</text>
<text x="479.2" y="152.4">HART_AIN11+</text>
<text x="479.2" y="154.9">HART_AIN12+</text>
<text x="502.9" y="151.9">[8]</text>
<text x="502.9" y="154.4">[8]</text>
<text x="264.2" y="161.3">DGND</text>
<text x="358.1" y="159">PVT412PBF</text>
<text x="393.4" y="159.5">DGND</text>
<text x="404.9" y="158.1">[3,9]H2</text>
<text x="404.9" y="160.6">[3,9]H3</text>
<text x="433.2" y="157.5">16</text>
<text x="433.2" y="160">15</text>
<text x="438.1" y="158.2">A1</text>
<text x="438.1" y="160.8">A2</text>
<text x="451.8" y="158.2">SA5</text>
<text x="451.8" y="160.8">SA6</text>
<text x="458.5" y="157.5">23</text>
<text x="458.5" y="160">24</text>
<text x="502.9" y="157">[8]</text>
<text x="409.3" y="167.2">[3]</text>
<text x="409.6" y="165.1">H5</text>
<text x="433.2" y="165.1">18</text>
<text x="438.1" y="165.9">EN</text>
<text x="451.8" y="163.3">SA7</text>
<text x="451.8" y="165.9">SA8</text>
<text x="458.5" y="162.6">25</text>
<text x="458.5" y="165.1">26</text>
<text x="403.6" y="169.4">+15V</text>
<text x="433.2" y="172.7">27</text>
<text x="434.4" y="170.2">1</text>
<text x="438.1" y="170.9">VDD</text>
<text x="438.1" y="173.5">VSS</text>
<text x="451.8" y="170.9">SB1</text>
<text x="451.8" y="173.5">SB2</text>
<text x="458.5" y="170.2">11</text>
<text x="458.5" y="172.7">10</text>
<text x="479.7" y="172.7">HART_AIN10-</text>
<text x="480.9" y="170.2">HART_AIN9-</text>
<text x="502.9" y="172.2">[8]</text>
<text x="399.8" y="179.6">-15V</text>
<text x="433.2" y="177.8">13</text>
<text x="434.4" y="175.3">3</text>
<text x="438.1" y="176">NC1</text>
<text x="438.1" y="178.6">NC2</text>
<text x="451.8" y="176">SB3</text>
<text x="451.8" y="178.6">SB4</text>
<text x="458.5" y="175.3">9</text>
<text x="458.5" y="177.8">8</text>
<text x="479.7" y="175.3">HART_AIN11-</text>
<text x="479.7" y="177.8">HART_AIN12-</text>
<text x="502.9" y="174.8">[8]</text>
<text x="502.9" y="177.3">[8]</text>
<text x="502.9" y="179.8">[8]</text>
<text x="433.2" y="185.4">12</text>
<text x="433.2" y="180.3">14</text>
<text x="438.1" y="181.1">NC3</text>
<text x="451.8" y="181.1">SB5</text>
<text x="451.8" y="183.6">SB6</text>
<text x="458.5" y="180.3">7</text>
<text x="458.5" y="182.9">6</text>
<text x="458.5" y="185.4">5</text>
<text x="438.1" y="186.2">GND</text>
<text x="451.8" y="186.2">SB7</text>
<text x="451.8" y="188.7">SB8</text>
<text x="458.5" y="188">4</text>
<text x="428" y="195.6">DGND</text>
<text x="436.9" y="194.8">ADG1407</text>
<text x="312.9" y="198.1">+3.3V_P</text>
<text x="321.3" y="227.6">C326</text>
<text x="336.5" y="227.6">C327</text>
<text x="356.9" y="227.6">C328</text>
<text x="372.1" y="227.6">C329</text>
<text x="392.4" y="227.6">C330</text>
<text x="407.7" y="227.6">C331</text>
<text x="426.7" y="227.6">C332</text>
<text x="442" y="227.6">C333</text>
<text x="321.3" y="230">0.1uF</text>
<text x="336.5" y="230">0.1uF</text>
<text x="356.9" y="230">0.1uF</text>
<text x="372.1" y="230">0.1uF</text>
<text x="392.4" y="230">0.1uF</text>
<text x="407.7" y="230">0.1uF</text>
<text x="426.7" y="230">0.1uF</text>
<text x="442" y="230">0.1uF</text>
<text x="320" y="248.9">DGND</text>
<text x="399.5" y="267">+15V</text>
<text x="450.3" y="267">+15V</text>
<text x="405.1" y="280.9">C334</text>
<text x="455.9" y="280.9">C335</text>
<text x="405.1" y="283.3">0.1uF</text>
<text x="455.9" y="283.3">0.1uF</text>
<text x="380.5" y="292.4">-15V</text>
<text x="417.5" y="293.4">AGND</text>
<text x="431.3" y="292.4">-15V</text>
<text x="468.3" y="293.4">AGND</text>
<text x="405.1" y="298.7">C336</text>
<text x="455.9" y="298.7">C337</text>
<text x="405.1" y="301.1">0.1uF</text>
<text x="455.9" y="301.1">0.1uF</text>
<text x="332.3" y="382.8">DRAWN</text>
<text x="332" y="392.9">CHECKED</text>
<text x="332.3" y="405.4">ENGINEER</text>
<text x="397.1" y="405.1">SIZE</text>
<text x="407.2" y="405.1">DWG. NO.</text>
<text x="483.9" y="405.4">SHEET</text>
<text x="524.1" y="405.1">PROD</text>
<text x="524.6" y="407.7">REV.</text>
<text x="407.2" y="411.5">FILE</text>
<text x="483.7" y="411.7">SCALE</text>
</g>
</svg>
